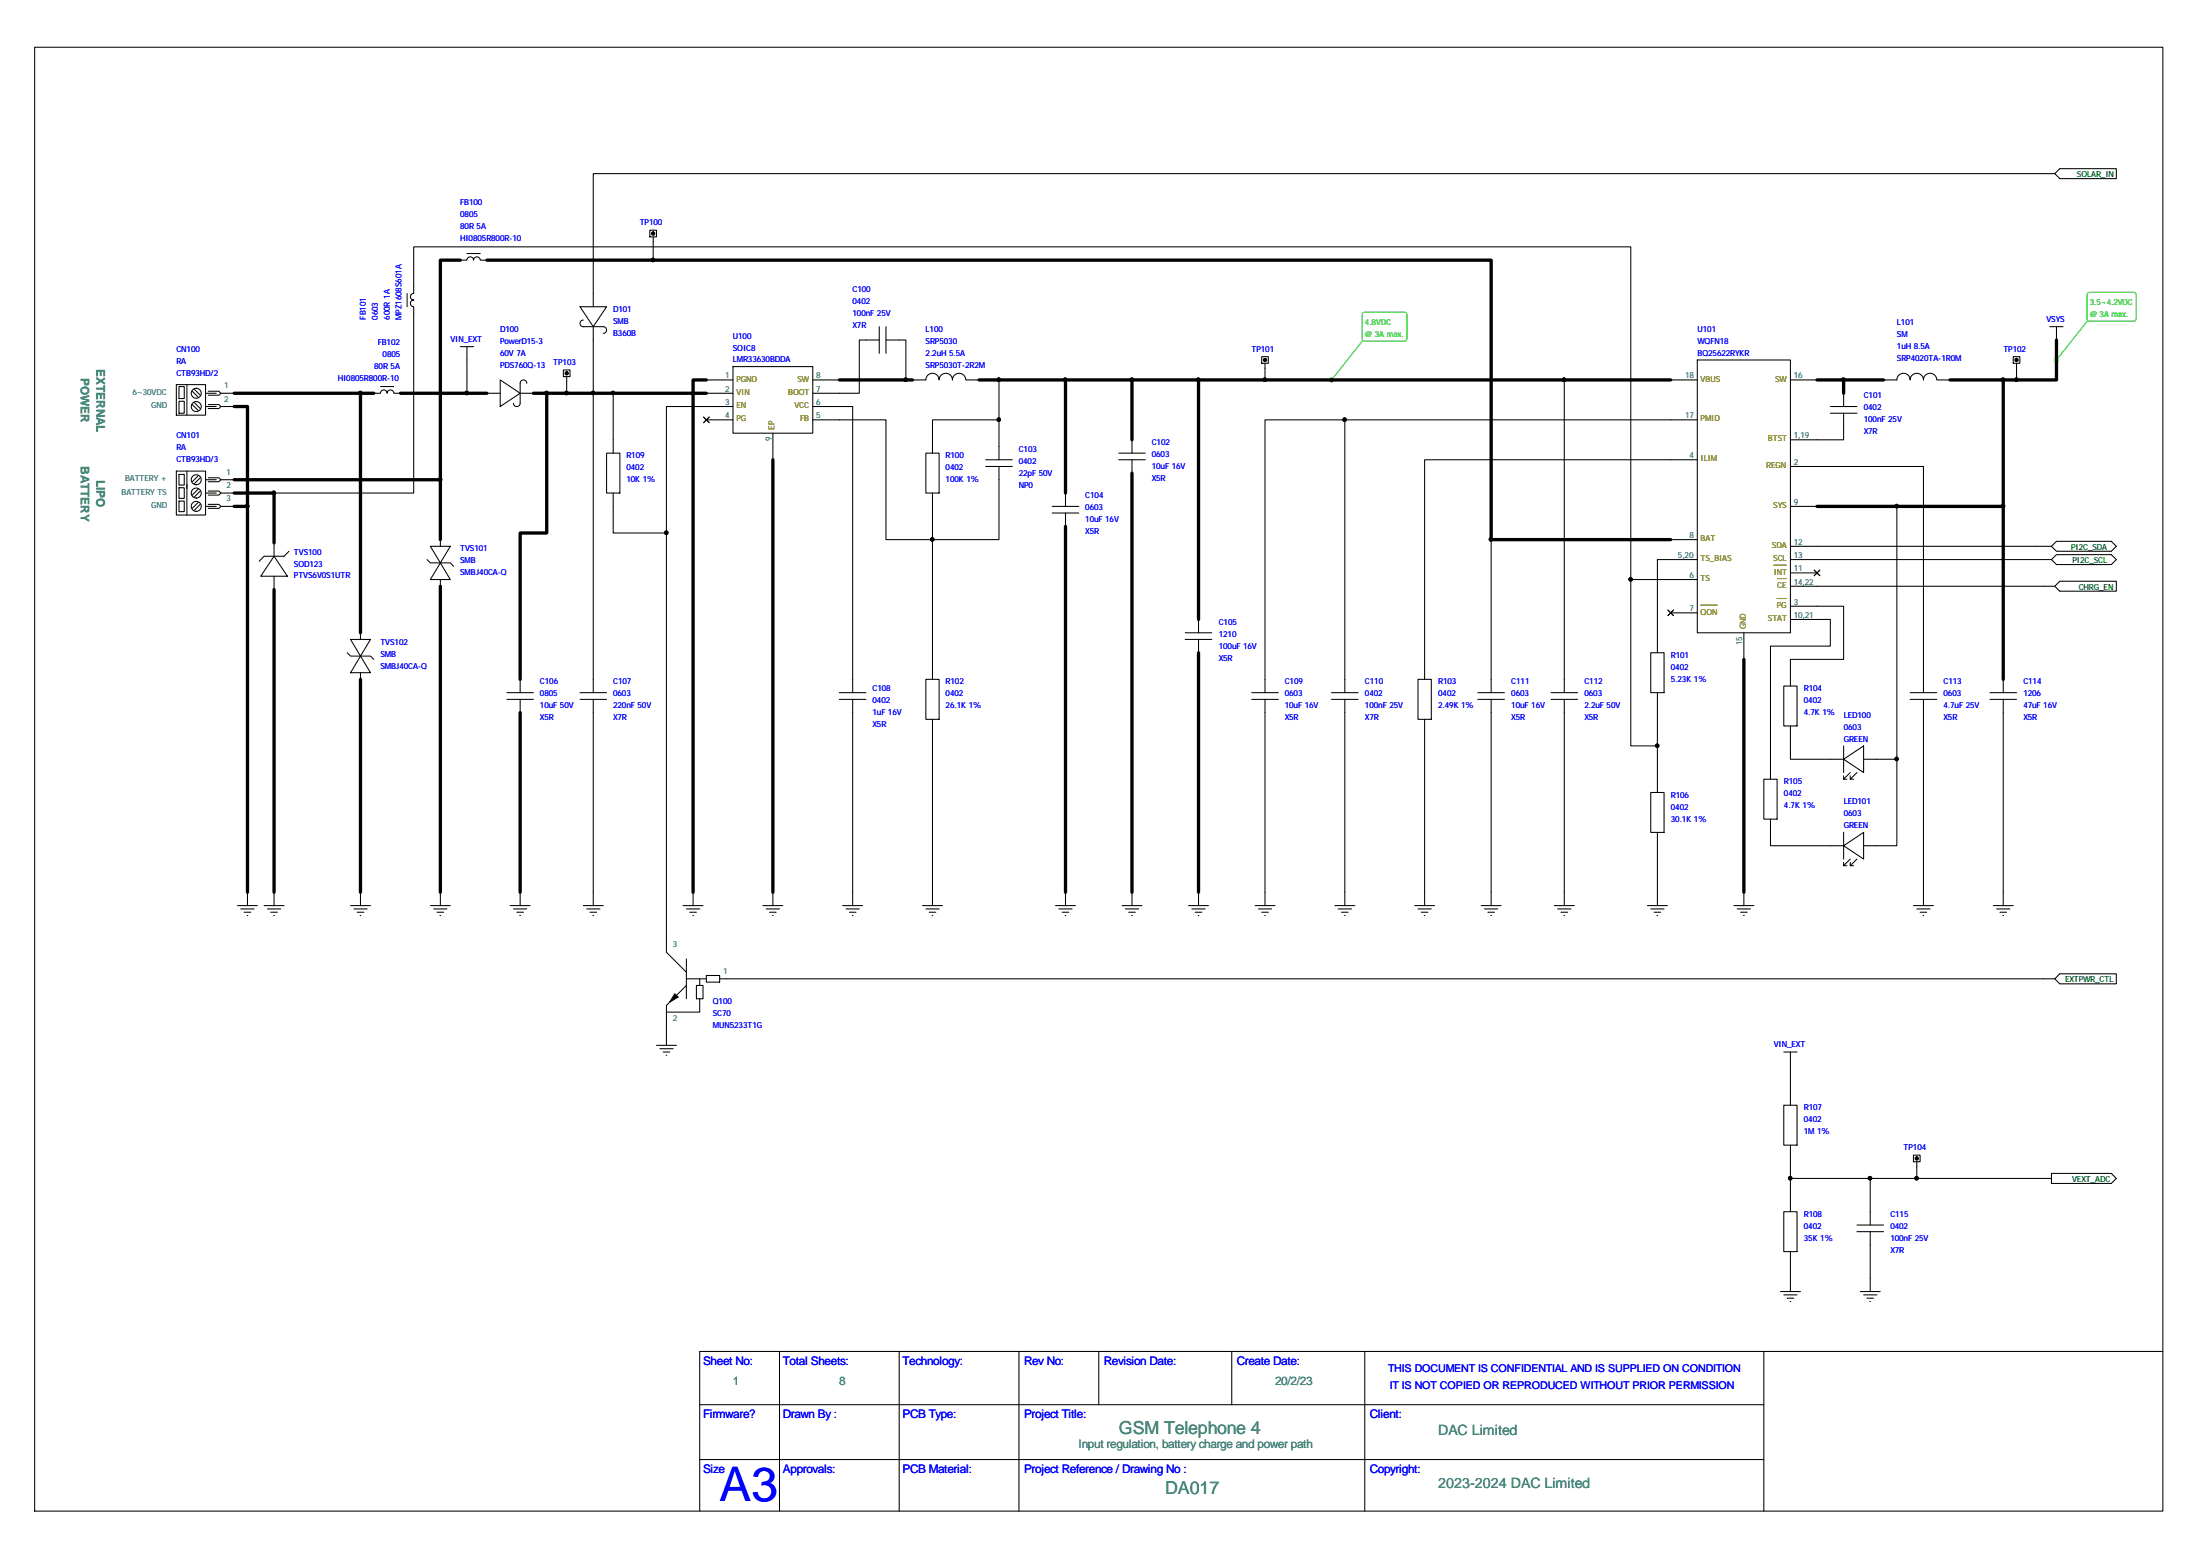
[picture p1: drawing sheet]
<svg xmlns="http://www.w3.org/2000/svg" width="420mm" height="297mm" viewBox="0 0 420 297" stroke-linecap="round" stroke-linejoin="round" font-family="sans-serif">
<g fill="#00e100">
<circle cx="254.3" cy="72.5" r=".38"/>
<circle cx="392.7" cy="68.7" r=".38"/>
</g>
<g fill="#000" stroke="#000" stroke-width=".19">
<circle cx="124.7" cy="49.6" r=".34"/>
<circle cx="68.8" cy="75" r=".34"/>
<circle cx="89.1" cy="75" r=".34"/>
<circle cx="104.4" cy="75" r=".34"/>
<circle cx="108.2" cy="75" r=".34"/>
<circle cx="113.3" cy="75" r=".34"/>
<circle cx="117.1" cy="75" r=".34"/>
<circle cx="173" cy="72.5" r=".34"/>
<circle cx="190.7" cy="72.5" r=".34"/>
<circle cx="203.4" cy="72.5" r=".34"/>
<circle cx="216.1" cy="72.5" r=".34"/>
<circle cx="228.8" cy="72.5" r=".34"/>
<circle cx="241.6" cy="72.5" r=".34"/>
<circle cx="298.7" cy="72.5" r=".34"/>
<circle cx="352.1" cy="72.5" r=".34"/>
<circle cx="382.5" cy="72.5" r=".34"/>
<circle cx="385.1" cy="72.5" r=".34"/>
<circle cx="47.2" cy="96.6" r=".34"/>
<circle cx="52.3" cy="94.1" r=".34"/>
<circle cx="84.1" cy="91.5" r=".34"/>
<circle cx="190.7" cy="80.1" r=".34"/>
<circle cx="256.8" cy="80.1" r=".34"/>
<circle cx="362.2" cy="96.6" r=".34"/>
<circle cx="382.5" cy="96.6" r=".34"/>
<circle cx="127.2" cy="101.7" r=".34"/>
<circle cx="178" cy="103" r=".34"/>
<circle cx="284.7" cy="103" r=".34"/>
<circle cx="311.4" cy="110.6" r=".34"/>
<circle cx="316.5" cy="142.4" r=".34"/>
<circle cx="362.2" cy="144.9" r=".34"/>
<circle cx="341.9" cy="224.9" r=".34"/>
<circle cx="357.1" cy="224.9" r=".34"/>
<circle cx="366" cy="224.9" r=".34"/>
</g>
<g fill="#000">
<path d="M128.9 189.7l.6 .6-1.6 1z"/>
<circle cx="124.7" cy="44.6" r=".32"/>
<circle cx="108.2" cy="71.3" r=".32"/>
<circle cx="241.6" cy="68.7" r=".32"/>
<circle cx="385.1" cy="68.7" r=".32"/>
<circle cx="366.1" cy="221.2" r=".31"/>
</g>
<path d="M134.4 79.6l1 1.1M135.4 79.6l-1 1.1M318.5 116.5l1.1 1M319.6 116.5l-1.1 1M346.5 108.8l1.1 1.1M347.6 108.8l-1.1 1.1" fill="none" stroke="#000" stroke-width=".19"/>
<path d="M324.8 115.5h3.2M338.7 107.9h2.5M339.4 114.3h1.8M339.5 110.4h1.7" fill="none" stroke="#808000" stroke-width=".19"/>
<g fill="none" stroke="#00e100" stroke-width=".2">
<path d="M260.2 59.8l.4-.2 7.8 .1 .3 .4-.1 4.8-.3 .2-7.9-.1-.3-.4zM398.7 56l.3-.2h8.7l.3 .4v4.8l-.5 .3-8.7-.1-.2-.3v-4.7zM260.3 65l-6 7.5M398.7 61.2l-6 7.5"/>
<circle cx="254.3" cy="72.5" r=".38"/>
<circle cx="392.7" cy="68.7" r=".38"/>
</g>
<g fill="none" stroke="#000" stroke-width=".63">
<path d="M87.9 49.7h-3.8v41.9M93 49.7h191.8v53.3h34.3M44.7 77.6h2.6v19.1M44.7 75.1h26.7M68.8 75.1v45.7M76.5 75.1h16.5M101.9 75.1h33M104.4 75.1v26.6h-5.1v28M134.9 72.5h-2.5v97.8M160.3 72.5h14M187 72.5h132.1M203.5 72.5v21.6"/>
<path d="M216.2 72.5v11.5M228.9 72.5v45.8M347 72.5h12.7M352.1 72.5v2.6M382.6 72.5v57.2M392.7 64.9v7.6h-20.3M44.7 94.1h7.6v9.5M44.7 96.7h2.6M44.7 91.6h39.4M47.3 96.7v73.6M84.1 91.6v11.4M147.6 87.8v82.5"/>
<path d="M216.2 90.3v80M347 96.7h35.6M52.3 112.5v57.8M84.1 111.9v58.4M203.5 100.5v69.8M68.8 129.7v40.6M99.3 136v34.3M228.9 124.6v45.7M333 125.9v44.4"/>
</g>
<g fill="none" stroke="#000" stroke-width=".2">
<path d="M6.6 9h406.5v279.5h-406.5zM392.4 33.1l1 1h10.8v-1.9h-10.8l-1 .9h-279.1v25.5M77.7 56v2.6M87.9 49.7h1.3a.63 .63 0 0 1 .6-.7 .63 .63 0 0 1 .6 .7 .64 .64 0 0 1 .7-.7 .64 .64 0 0 1 .6 .7h1.3M89.2 48.4h2.5M110.8 58.6h5l-2.5 3.8zM124.1 43.9h1.3v1.3h-1.3zM124.7 45.2v4.5M33.7 73.4h5.6v5.9h-5.6zM34.2 73.8h1v2.3h-1zM34.2 76.6h1v2.3h-1zM35.7 73.4v5.9"/>
<path d="M36.7 74.7l1.2 1.1M36.7 77.2l1.2 1.2M37.1 74.3l1.1 1.1M37.1 76.8l1.1 1.2M39.3 75.1h2M39.3 77.6h2M39.8 77.2h2l.4 .4-.4 .4h-2M39.8 74.7h2l.4 .4-.4 .3h-2M42.2 75.1h2.5M42.2 77.6h2.5M71.4 75.1h1.3a.63 .63 0 0 1 .6-.7 .63 .63 0 0 1 .6 .7 .63 .63 0 0 1 .7-.7 .63 .63 0 0 1 .6 .7h1.3M72.7 73.8h2.5"/>
<path d="M87.9 66.2h2.5M89.2 66.2v8.9M93 75.1h2.5M95.5 72.5l3.8 2.6-3.8 2.5zM99.3 75.1h2.6M100.6 73.2a.63 .63 0 0 0-.6-.7 .63 .63 0 0 0-.7 .7v3.8a.64 .64 0 0 1-.6 .6 .64 .64 0 0 1-.6-.6M107.6 70.6h1.3v1.3h-1.3zM108.2 71.9v3.2M111.4 61.1a.63 .63 0 0 0-.6 .6 .63 .63 0 0 0 .6 .7h3.8a.64 .64 0 0 1 .6 .6 .64 .64 0 0 1-.6 .6M113.3 62.4v69.8M117.1 75.1v11.4M134.9 75.1h5.1"/>
<path d="M134.9 72.5h5.1M140 77.6h-12.7v24.1M140 70h15.2v12.7h-15.2zM155.2 77.6h7.6v54.6M155.2 72.5h5.1M167.9 64.9h-3.8v10.2h-8.9M167.9 62.4v5.1M169.2 64.9h3.8v7.6M169.2 62.4v5.1M174.3 72.5h2.5a1.26 1.26 0 0 1 1.3-1.2 1.26 1.26 0 0 1 1.3 1.2 1.27 1.27 0 0 1 1.2-1.2 1.27 1.27 0 0 1 1.3 1.2 1.27 1.27 0 0 1 1.3-1.2 1.27 1.27 0 0 1 1.2 1.2h2.6M190.8 72.5v15.3M241 68.1h1.2v1.3h-1.2z"/>
<path d="M241.6 69.4v3.1M298.7 72.5v59.7M319.1 72.5h5.1M324.2 68.7h17.7v52.1h-17.7zM341.9 72.5h5.1M349.6 77.6h5M349.6 78.9h5M352.1 78.9v5.1h-10.2M352.1 75.1v2.5M359.7 72.5h2.6a1.27 1.27 0 0 1 1.2-1.2 1.27 1.27 0 0 1 1.3 1.2 1.27 1.27 0 0 1 1.3-1.2 1.27 1.27 0 0 1 1.2 1.2 1.27 1.27 0 0 1 1.3-1.2 1.27 1.27 0 0 1 1.3 1.2h2.5M384.5 68.1h1.3v1.3h-1.3zM385.1 69.4v3.1"/>
<path d="M391.5 62.4h2.5M392.7 62.4v2.5M33.7 89.9h5.6v8.4h-5.6zM34.2 95.7h1v2h-1zM34.2 93.1h1v2h-1zM34.2 90.6h1v2h-1zM35.7 89.9v8.4M37.9 95.9l-1.2 1.1M37.9 93.4l-1.2 1.1M37.9 90.8l-1.2 1.2M38.2 96.3l-1.1 1.1M38.2 93.7l-1.1 1.2"/>
<path d="M38.2 91.2l-1.1 1.2M39.3 96.7h2M39.3 94.1h2M39.3 91.6h2M39.8 93.7h2l.4 .4-.4 .4h-2M39.8 96.3h2l.4 .4-.4 .3h-2M39.8 91.2h2l.4 .4-.4 .4h-2M42.2 96.7h2.5M42.2 94.1h2.5M42.2 91.6h2.5M52.3 94.1h26.7v-35.5a.63 .63 0 0 1-.6-.7 .63 .63 0 0 1 .6-.6 .64 .64 0 0 1-.6-.6 .64 .64 0 0 1 .6-.7v-8.9h232.5v63.5M115.8 86.5h2.6v7.6h-2.6z"/>
<path d="M117.1 94.1v7.6h10.2M134.9 80.1h5.1M147.6 82.7v5.1M155.2 80.1h14v22.9h21.6v-14M176.8 86.5h2.6v7.6h-2.6zM178.1 94.1v35.6M188.3 87.8h5M188.3 89h5M190.8 80.1h-12.7v6.4M200.9 96.7h5.1M200.9 97.9h5.1M203.5 94.1v2.6"/>
<path d="M203.5 97.9v2.6M213.7 87.8h5M213.7 86.5h5M216.2 84v2.5M216.2 87.8v2.5M256.8 80.1h-15.2v52.1M256.8 80.1v52.1M256.8 80.1h67.4M324.2 87.8h-52.1v41.9M341.9 89h25.4v43.2M341.9 96.7h5.1M362.3 96.7v48.2"/>
<path d="M52.3 106.2l2.6 3.8h-5.1zM52.3 103.6v2.6M52.3 110v2.5M55.2 105.2l-.9 1h-3.9l-.9 .9M81.6 106.8l.6 .7h3.8l.6 .6M82.2 104.3h3.8l-1.9 3.2zM84.1 107.5l1.9 3.1h-3.8zM84.1 103v1.3M84.1 110.6v1.3M127.3 101.7v80.1l3.8 3.8M228.9 118.3v2.5M284.8 103v29.2"/>
<path d="M311.5 110.6v31.8h5M311.5 110.6h12.7M319.1 117h5.1M319.1 103h5.1M324.2 106.8h-7.7v17.8M341.9 118.3h7.7v5h-11.5v25.5M341.9 115.7h10.2v10.2h-10.2v5.1M341.9 111.9h50.5l1-.9h10.8v1.9h-10.8l-1-1M341.9 104.3h49.9M341.9 106.8h49.9M341.9 109.4h5.1M391.8 106.8l.9-.9h10.5l1 .9-1 1h-10.5z"/>
<path d="M391.8 104.3l.9-1h10.5l1 1-1 .9h-10.5zM66.3 124.6l.7 .6h3.8l.6 .7M67 122.1h3.8l-2 3.1zM68.8 125.2l2 3.2h-3.8zM68.8 120.8v1.3M68.8 128.4v1.3M96.8 133.5h5.1M96.8 132.2h5.1M99.3 129.7v2.5M99.3 133.5v2.5M110.8 133.5h5M110.8 132.2h5"/>
<path d="M113.3 133.5v39.4M160.3 133.5h5.1M160.3 132.2h5.1M162.8 133.5v39.4M176.8 129.7h2.6v7.6h-2.6zM178.1 137.3v35.6M226.4 122.1h5M226.4 120.8h5M228.9 122.1v2.5M239.1 133.5h5M239.1 132.2h5M241.6 133.5v39.4"/>
<path d="M254.3 133.5h5.1M254.3 132.2h5.1M256.8 133.5v39.4M270.8 129.7h2.6v7.6h-2.6zM272.1 137.3v35.6M282.2 133.5h5.1M282.2 132.2h5.1M284.8 133.5v39.4M296.2 133.5h5.1M296.2 132.2h5.1M298.7 133.5v39.4M315.3 124.6h2.5v7.6h-2.5z"/>
<path d="M316.5 132.2v19.1M333 120.8v5.1M340.7 131h2.5v7.6h-2.5zM341.9 138.6v6.3h10.2M364.8 133.5h5.1M364.8 132.2h5.1M367.3 133.5v39.4M380 133.5h5.1M380 132.2h5.1M382.6 129.7v2.5M382.6 133.5v39.4M315.3 151.3h2.5v7.6h-2.5z"/>
<path d="M316.5 158.9v14M336.9 148.8h2.5v7.6h-2.5zM338.1 156.4v5.1h14M352.1 144.9l3.8-2.5v5.1zM352.1 142.4v5.1M352.1 148.1v.7M352.1 158.9v5.1M352.1 148.8h.6M353.4 148.1v.7M353.4 147.5l-1.3 1.3M353.4 148.8h.6M354.6 147.5l-1.2 1.3"/>
<path d="M355.9 144.9h6.4M362.3 144.9v16.6h-6.4M45.4 172.9h3.8M46 173.5h2.5M46.6 174.1h1.3M47.2 174.8h.1M47.3 170.3v2.6M50.4 172.9h3.9M51.1 173.5h2.5M51.7 174.1h1.3M52.3 174.8h.1M52.3 170.3v2.6"/>
<path d="M67 172.9h3.8M67.6 173.5h2.5M68.2 174.1h1.3M68.8 174.8h.1M68.8 170.3v2.6M82.2 172.9h3.8M82.8 173.5h2.6M83.5 174.1h1.2M84 174.8h.2M84.1 170.3v2.6M97.4 172.9h3.8M98.1 173.5h2.5"/>
<path d="M98.7 174.1h1.3M99.3 174.8h.1M99.3 170.3v2.6M111.4 172.9h3.8M112 173.5h2.6M112.7 174.1h1.2M113.2 174.8h.2M130.5 172.9h3.8M131.1 173.5h2.5M131.7 174.1h1.3M132.3 174.8h.1M132.4 170.3v2.6"/>
<path d="M145.7 172.9h3.8M146.3 173.5h2.6M147 174.1h1.2M147.5 174.8h.2M147.6 170.3v2.6M160.9 172.9h3.8M161.6 173.5h2.5M162.2 174.1h1.3M162.8 174.8h.1M176.2 172.9h3.8M176.8 173.5h2.6M177.5 174.1h1.2"/>
<path d="M178 174.8h.1M201.6 172.9h3.8M202.2 173.5h2.6M202.9 174.1h1.2M203.4 174.8h.2M203.5 170.3v2.6M214.3 172.9h3.8M214.9 173.5h2.6M215.6 174.1h1.2M216.1 174.8h.2M216.2 170.3v2.6M227 172.9h3.8"/>
<path d="M227.6 173.5h2.6M228.3 174.1h1.2M228.8 174.8h.2M228.9 170.3v2.6M239.7 172.9h3.8M240.3 173.5h2.6M241 174.1h1.2M241.5 174.8h.2M254.9 172.9h3.8M255.6 173.5h2.5M256.2 174.1h1.3M256.8 174.8h.1"/>
<path d="M270.2 172.9h3.8M270.8 173.5h2.6M271.4 174.1h1.3M272 174.8h.1M282.9 172.9h3.8M283.5 173.5h2.5M284.2 174.1h1.2M284.7 174.8h.1M296.8 172.9h3.9M297.5 173.5h2.5M298.1 174.1h1.3M298.7 174.8h.1"/>
<path d="M314.6 172.9h3.8M315.3 173.5h2.5M315.9 174.1h1.3M316.5 174.8h.1M331.1 172.9h3.8M331.8 173.5h2.5M332.4 174.1h1.3M333 174.8h.1M333 170.3v2.6M352.1 161.5l3.8-2.6v5.1zM352.1 164.6v.7M352.1 165.3h.6"/>
<path d="M353.4 164.6v.7M353.4 164l-1.3 1.3M353.4 165.3h.6M354.6 164l-1.2 1.3M365.4 172.9h3.8M366.1 173.5h2.5M366.7 174.1h1.3M367.3 174.8h.1M380.7 172.9h3.8M381.3 173.5h2.5M381.9 174.1h1.3M382.5 174.8h.1"/>
<path d="M125.4 199.6h3.8M128.9 189.7l.6 .6-1.6 1zM131.1 188.1l-3.8 3.8v7.7M131.1 186.9h3.8M131.1 183v7.7M133 188.1h1.3v2.6h-1.3zM133.6 190.7v2.5h-6.3M133.6 186.9v1.2M134.9 186.2h2.5v1.3h-2.5zM137.4 186.9h255l1-1h10.8v1.9h-10.8l-1-.9M126 200.2h2.6M126.6 200.8h1.3"/>
<path d="M127.2 201.5h.1M340.7 211h2.5v7.6h-2.5zM340.7 200.8h2.5M341.9 200.8v10.2M341.9 218.6v12.7M340.7 231.3h2.5v7.6h-2.5zM341.9 238.9v7.7M341.9 225h49.9M354.6 235.1h5.1M354.6 233.9h5.1M357.2 225v8.9M357.2 235.1v11.5"/>
<path d="M365.4 220.5h1.3v1.3h-1.3zM366.1 221.8v3.2M391.8 224h11.4l1 1-1 .9h-11.4zM148.9 258v30.5M171.7 258v30.5M194.6 258v30.5M209.8 258v10.2M235.2 258v10.2M260.6 258v30.5M336.9 258v30.5M340 246.6h3.8M340.7 247.2h2.5"/>
<path d="M341.3 247.8h1.3M341.9 248.5h.1M355.3 246.6h3.8M355.9 247.2h2.6M356.5 247.8h1.3M357.1 248.5h.1M413.1 258h-279.5v30.5M133.6 268.2h203.3M133.6 278.6h203.3"/>
<circle cx="124.7" cy="44.6" r=".32"/>
<circle cx="37.5" cy="77.6" r=".95"/>
<circle cx="37.5" cy="75.1" r=".95"/>
<circle cx="108.2" cy="71.3" r=".32"/>
<circle cx="241.6" cy="68.7" r=".32"/>
<circle cx="385.1" cy="68.7" r=".32"/>
<circle cx="37.5" cy="94.1" r=".95"/>
<circle cx="37.5" cy="96.7" r=".95"/>
<circle cx="37.5" cy="91.6" r=".95"/>
<circle cx="366.1" cy="221.2" r=".31"/>
</g>
<text font-size="9.1" fill="#00f" x="137.4" y="286.5">A3</text>
<g font-size="3.4" fill="#408080">
<text x="213.7" y="273.8">GSM Telephone 4</text>
<text x="222.5" y="285.2">DA017</text>
</g>
<g font-size="2.7" fill="#408080">
<text x="274.7" y="273.9">DAC Limited</text>
<text x="274.7" y="284.1">2023-2024 DAC Limited</text>
</g>
<g font-size="2.3" fill="#408080">
<text x="18.5" y="70.5" transform="rotate(90 18.5 70.5)">EXTERNAL</text>
<text x="15.4" y="72.2" transform="rotate(90 15.4 72.2)">POWER</text>
<text x="15.4" y="89" transform="rotate(90 15.4 89)">BATTERY</text>
<text x="18.5" y="91.6" transform="rotate(90 18.5 91.6)">LIPO</text>
<text x="140" y="264.4">1</text>
<text x="160.3" y="264.4">8</text>
<text x="243.5" y="264.4">20/2/23</text>
<text x="206" y="276.5">Input regulation, battery charge and power path</text>
</g>
<g font-size="2.3" fill="#00f">
<text x="134.3" y="260.5">Sheet No:</text>
<text x="149.5" y="260.5">Total Sheets:</text>
<text x="172.4" y="260.5">Technology:</text>
<text x="195.6" y="260.5">Rev No:</text>
<text x="210.8" y="260.5">Revision Date:</text>
<text x="236.2" y="260.5">Create Date:</text>
<text x="134.3" y="270.7">Firmware?</text>
<text x="149.5" y="270.7">Drawn By :</text>
<text x="172.4" y="270.7">PCB Type:</text>
<text x="195.6" y="270.7">Project Title:</text>
<text x="261.6" y="270.7">Client:</text>
<text x="134.3" y="281.2">Size</text>
<text x="149.5" y="281.2">Approvals:</text>
<text x="172.4" y="281.2">PCB Material:</text>
<text x="195.6" y="281.2">Project Reference / Drawing No :</text>
<text x="261.6" y="281.2">Copyright:</text>
</g>
<g font-size="2" fill="#00f">
<text x="265.1" y="261.9">THIS DOCUMENT IS CONFIDENTIAL AND IS SUPPLIED ON CONDITION</text>
<text x="265.4" y="265.1">IT IS NOT COPIED OR REPRODUCED WITHOUT PRIOR PERMISSION</text>
</g>
<g font-size="1.6" fill="#008000">
<text x="396.7" y="33.8">SOLAR_IN</text>
<text x="395.6" y="104.9">PI2C_SDA</text>
<text x="395.8" y="107.5">PI2C_SCL</text>
<text x="397" y="112.6">CHRG_EN</text>
<text x="394.4" y="187.5">EXTPWR_CTL</text>
<text x="395.7" y="225.6">VEXT_ADC</text>
</g>
<g font-size="1.6" fill="#00f">
<text x="87.9" y="39.2">FB100</text>
<text x="87.9" y="41.5">0805</text>
<text x="87.9" y="43.8">80R 5A</text>
<text x="87.9" y="46.1">HI0805R800R-10</text>
<text x="122.2" y="43">TP100</text>
<text x="117.1" y="59.5">D101</text>
<text x="162.8" y="55.7">C100</text>
<text x="162.8" y="58">0402</text>
<text x="69.8" y="61.1" transform="rotate(-90 69.8 61.1)">FB101</text>
<text x="72.1" y="61.1" transform="rotate(-90 72.1 61.1)">0603</text>
<text x="72.1" y="65.9">FB102</text>
<text x="74.4" y="61.1" transform="rotate(-90 74.4 61.1)">600R 1A</text>
<text x="76.7" y="61.1" transform="rotate(-90 76.7 61.1)">MPZ1608S601A</text>
<text x="86" y="65.2">VIN_EXT</text>
<text x="95.5" y="63.4">D100</text>
<text x="95.5" y="65.6">PowerD15-3</text>
<text x="117.1" y="61.8">SMB</text>
<text x="117.1" y="64.1">B360B</text>
<text x="140" y="64.6">U100</text>
<text x="162.8" y="60.3">100nF 25V</text>
<text x="162.8" y="62.6">X7R</text>
<text x="176.8" y="63.4">L100</text>
<text x="176.8" y="65.6">SRP5030</text>
<text x="324.2" y="63.4">U101</text>
<text x="324.2" y="65.6">WQFN18</text>
<text x="362.3" y="62.1">L101</text>
<text x="362.3" y="64.4">SM</text>
<text x="390.8" y="61.4">VSYS</text>
<text x="33.7" y="67.2">CN100</text>
<text x="33.7" y="69.5">RA</text>
<text x="33.7" y="71.7">CTB93HD/2</text>
<text x="71.5" y="70.5">80R 5A</text>
<text x="73.1" y="68.2">0805</text>
<text x="95.5" y="67.9">60V 7A</text>
<text x="95.5" y="70.2">PDS760Q-13</text>
<text x="105.7" y="69.7">TP103</text>
<text x="140" y="66.9">SOIC8</text>
<text x="140" y="69.2">LMR33630BDDA</text>
<text x="176.8" y="67.9">2.2uH 5.5A</text>
<text x="176.8" y="70.2">SRP5030T-2R2M</text>
<text x="239" y="67.2">TP101</text>
<text x="324.2" y="67.9">BQ25622RYKR</text>
<text x="362.3" y="66.7">1uH 8.5A</text>
<text x="362.3" y="68.9">SRP4020TA-1R0M</text>
<text x="382.6" y="67.2">TP102</text>
<text x="64.5" y="72.8">HI0805R800R-10</text>
<text x="355.9" y="76.1">C101</text>
<text x="33.7" y="83.7">CN101</text>
<text x="355.9" y="78.3">0402</text>
<text x="355.9" y="80.6">100nF 25V</text>
<text x="355.9" y="82.9">X7R</text>
<text x="33.7" y="86">RA</text>
<text x="33.7" y="88.3">CTB93HD/3</text>
<text x="119.6" y="87.5">R109</text>
<text x="119.6" y="89.8">0402</text>
<text x="180.6" y="87.5">R100</text>
<text x="180.6" y="89.8">0402</text>
<text x="194.6" y="86.2">C103</text>
<text x="194.6" y="88.5">0402</text>
<text x="220" y="84.9">C102</text>
<text x="220" y="87.2">0603</text>
<text x="220" y="89.5">10uF 16V</text>
<text x="119.6" y="92.1">10K 1%</text>
<text x="180.6" y="92.1">100K 1%</text>
<text x="194.6" y="90.8">22pF 50V</text>
<text x="194.6" y="93.1">NP0</text>
<text x="207.3" y="95.1">C104</text>
<text x="220" y="91.8">X5R</text>
<text x="207.3" y="97.4">0603</text>
<text x="207.3" y="99.7">10uF 16V</text>
<text x="207.3" y="102">X5R</text>
<text x="56.1" y="105.9">TVS100</text>
<text x="87.9" y="105.3">TVS101</text>
<text x="87.9" y="107.6">SMB</text>
<text x="56.1" y="108.1">SOD123</text>
<text x="56.1" y="110.4">PTVS6V0S1UTR</text>
<text x="87.9" y="109.8">SMBJ40CA-Q</text>
<text x="232.7" y="119.2">C105</text>
<text x="72.6" y="123">TVS102</text>
<text x="72.6" y="125.3">SMB</text>
<text x="232.7" y="121.5">1210</text>
<text x="232.7" y="123.8">100uF 16V</text>
<text x="319.1" y="125.6">R101</text>
<text x="72.6" y="127.6">SMBJ40CA-Q</text>
<text x="103.1" y="130.7">C106</text>
<text x="117.1" y="130.7">C107</text>
<text x="166.6" y="131.9">C108</text>
<text x="180.6" y="130.7">R102</text>
<text x="232.7" y="126.1">X5R</text>
<text x="245.4" y="130.7">C109</text>
<text x="260.7" y="130.7">C110</text>
<text x="274.7" y="130.7">R103</text>
<text x="288.6" y="130.7">C111</text>
<text x="302.6" y="130.7">C112</text>
<text x="319.1" y="127.9">0402</text>
<text x="319.1" y="130.2">5.23K 1%</text>
<text x="344.5" y="131.9">R104</text>
<text x="371.2" y="130.7">C113</text>
<text x="386.4" y="130.7">C114</text>
<text x="103.1" y="133">0805</text>
<text x="103.1" y="135.2">10uF 50V</text>
<text x="103.1" y="137.5">X5R</text>
<text x="117.1" y="133">0603</text>
<text x="117.1" y="135.2">220nF 50V</text>
<text x="117.1" y="137.5">X7R</text>
<text x="166.6" y="134.2">0402</text>
<text x="166.6" y="136.5">1uF 16V</text>
<text x="180.6" y="133">0402</text>
<text x="180.6" y="135.2">26.1K 1%</text>
<text x="245.4" y="133">0603</text>
<text x="245.4" y="135.2">10uF 16V</text>
<text x="245.4" y="137.5">X5R</text>
<text x="260.7" y="133">0402</text>
<text x="260.7" y="135.2">100nF 25V</text>
<text x="260.7" y="137.5">X7R</text>
<text x="274.7" y="133">0402</text>
<text x="274.7" y="135.2">2.49K 1%</text>
<text x="288.6" y="133">0603</text>
<text x="288.6" y="135.2">10uF 16V</text>
<text x="288.6" y="137.5">X5R</text>
<text x="302.6" y="133">0603</text>
<text x="302.6" y="135.2">2.2uF 50V</text>
<text x="302.6" y="137.5">X5R</text>
<text x="344.5" y="134.2">0402</text>
<text x="344.5" y="136.5">4.7K 1%</text>
<text x="352.1" y="137">LED100</text>
<text x="371.2" y="133">0603</text>
<text x="371.2" y="135.2">4.7uF 25V</text>
<text x="371.2" y="137.5">X5R</text>
<text x="386.4" y="133">1206</text>
<text x="386.4" y="135.2">47uF 16V</text>
<text x="386.4" y="137.5">X5R</text>
<text x="166.6" y="138.8">X5R</text>
<text x="352.1" y="139.3">0603</text>
<text x="352.1" y="141.6">GREEN</text>
<text x="340.7" y="149.7">R105</text>
<text x="319.1" y="152.3">R106</text>
<text x="319.1" y="154.5">0402</text>
<text x="340.7" y="152">0402</text>
<text x="340.7" y="154.3">4.7K 1%</text>
<text x="352.1" y="153.5">LED101</text>
<text x="352.1" y="155.8">0603</text>
<text x="319.1" y="156.8">30.1K 1%</text>
<text x="352.1" y="158.1">GREEN</text>
<text x="136.1" y="191.6">Q100</text>
<text x="136.1" y="193.9">SC70</text>
<text x="136.1" y="196.2">MUN5233T1G</text>
<text x="338.8" y="199.9">VIN_EXT</text>
<text x="344.5" y="211.9">R107</text>
<text x="344.5" y="214.2">0402</text>
<text x="344.5" y="216.5">1M 1%</text>
<text x="363.6" y="219.6">TP104</text>
<text x="344.5" y="232.3">R108</text>
<text x="361" y="232.3">C115</text>
<text x="344.5" y="234.6">0402</text>
<text x="344.5" y="236.8">35K 1%</text>
<text x="361" y="234.6">0402</text>
<text x="361" y="236.8">100nF 25V</text>
<text x="361" y="239.1">X7R</text>
</g>
<g font-size="1.6" fill="#00e100">
<text x="399.1" y="58.2">3.5~4.2VDC</text>
<text x="260.7" y="62">4.8VDC</text>
<text x="260.7" y="64.3">@ 3A max.</text>
<text x="399.1" y="60.5">@ 3A max.</text>
</g>
<g font-size="1.6" fill="#408080">
<text x="25.3" y="75.4">6~30VDC</text>
<text x="28.9" y="77.9">GND</text>
<text x="42.8" y="74.1">1</text>
<text x="42.8" y="76.7">2</text>
<text x="138.5" y="72.2">1</text>
<text x="138.5" y="74.8">2</text>
<text x="138.5" y="77.3">3</text>
<text x="155.9" y="72.2">8</text>
<text x="155.9" y="77.3">6</text>
<text x="155.9" y="74.8">7</text>
<text x="321.8" y="72.2">18</text>
<text x="342.6" y="72.2">16</text>
<text x="138.5" y="79.9">4</text>
<text x="155.9" y="79.9">5</text>
<text x="321.8" y="79.9">17</text>
<text x="342.6" y="83.7">1,19</text>
<text x="147.3" y="84.2" transform="rotate(-90 147.3 84.2)">9</text>
<text x="322.7" y="87.5">4</text>
<text x="342.6" y="88.8">2</text>
<text x="23.2" y="94.4">BATTERY TS</text>
<text x="23.9" y="91.9">BATTERY +</text>
<text x="43.3" y="95.7">3</text>
<text x="43.3" y="93.2">2</text>
<text x="43.3" y="90.6">1</text>
<text x="28.9" y="97">GND</text>
<text x="342.6" y="96.4">9</text>
<text x="320.5" y="106.5">5,20</text>
<text x="322.7" y="102.7">8</text>
<text x="342.6" y="106.5">13</text>
<text x="342.6" y="104">12</text>
<text x="322.7" y="110.3">6</text>
<text x="342.6" y="109.1">11</text>
<text x="342.6" y="111.6">14,22</text>
<text x="322.7" y="116.7">7</text>
<text x="342.6" y="115.4">3</text>
<text x="342.6" y="118">10,21</text>
<text x="332.7" y="123.1" transform="rotate(-90 332.7 123.1)">15</text>
<text x="128.5" y="180.9">3</text>
<text x="138.1" y="186">1</text>
<text x="128.5" y="194.8">2</text>
</g>
<g font-size="1.6" fill="#808000">
<text x="140.6" y="72.8">PGND</text>
<text x="140.6" y="75.4">VIN</text>
<text x="140.6" y="77.9">EN</text>
<text x="150.5" y="75.4">BOOT</text>
<text x="151.7" y="77.9">VCC</text>
<text x="152.3" y="72.8">SW</text>
<text x="324.8" y="72.8">VBUS</text>
<text x="339" y="72.8">SW</text>
<text x="140.6" y="80.5">PG</text>
<text x="147.9" y="82.1" transform="rotate(-90 147.9 82.1)">EP</text>
<text x="152.8" y="80.5">FB</text>
<text x="324.8" y="80.5">PMID</text>
<text x="324.8" y="88.1">ILIM</text>
<text x="337.3" y="89.4">REGN</text>
<text x="337.7" y="84.3">BTST</text>
<text x="338.7" y="97">SYS</text>
<text x="324.8" y="107.1">TS_BIAS</text>
<text x="324.8" y="103.3">BAT</text>
<text x="338.4" y="104.6">SDA</text>
<text x="338.7" y="107.1">SCL</text>
<text x="324.8" y="110.9">TS</text>
<text x="338.8" y="109.7">INT</text>
<text x="339.4" y="112.2">CE</text>
<text x="324.8" y="117.4">QON</text>
<text x="337.7" y="118.6">STAT</text>
<text x="339.3" y="116">PG</text>
<text x="333.4" y="120.2" transform="rotate(-90 333.4 120.2)">GND</text>
</g>
</svg>
